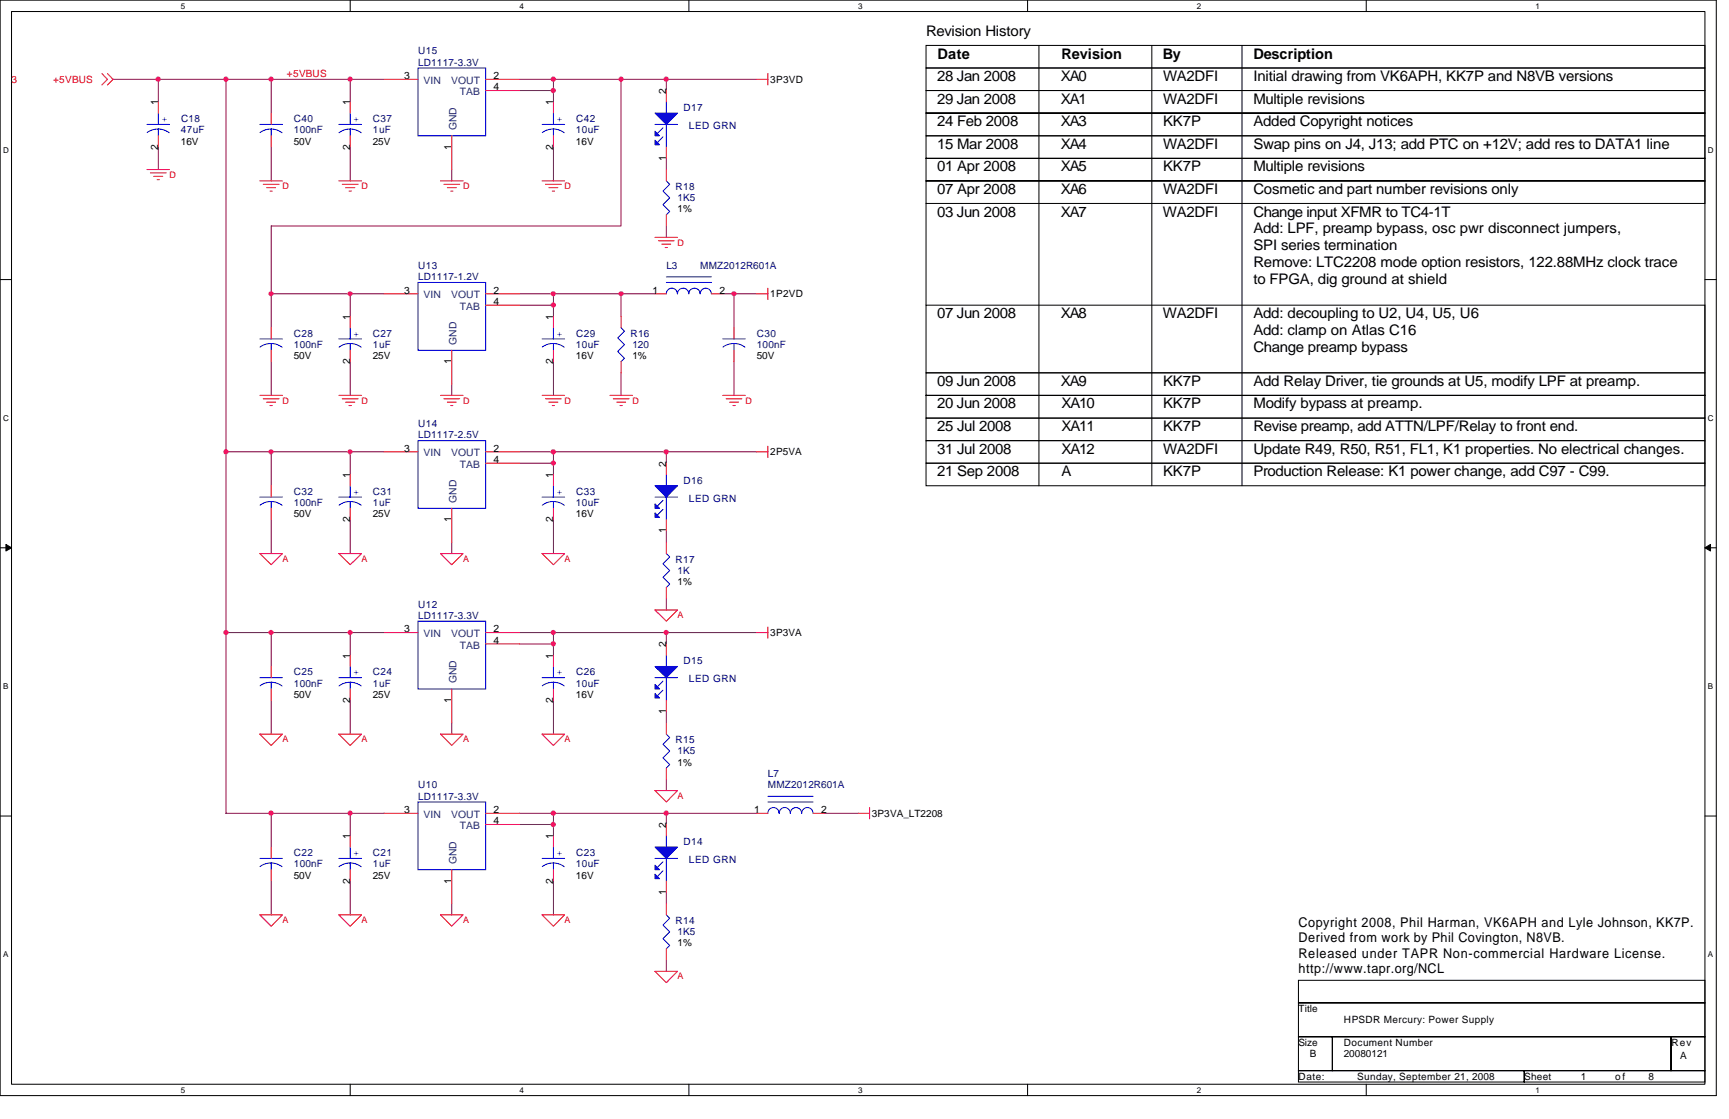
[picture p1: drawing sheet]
<svg xmlns="http://www.w3.org/2000/svg" width="432mm" height="279mm" viewBox="0 0 432 279" stroke-linecap="round" stroke-linejoin="round" font-family="sans-serif">
<path d="M0 0h428.6v273.6h-428.6zM2.9 2.9h422.9v267.8h-422.9z" fill="none" stroke="#000" stroke-width=".25"/>
<g fill="#fff">
<path d="M45.2 .4h1.1v2.2h-1.1z"/>
<path d="M45.2 271.1h1.1v2.2h-1.1z"/>
</g>
<path d="M87.5 0v2.9M87.5 270.7v2.9" fill="none" stroke="#000" stroke-width=".25"/>
<g fill="#fff">
<path d="M129.8 .4h1.1v2.2h-1.1z"/>
<path d="M129.8 271.1h1.1v2.2h-1.1z"/>
</g>
<path d="M172 0v2.9M172 270.7v2.9" fill="none" stroke="#000" stroke-width=".25"/>
<g fill="#fff">
<path d="M214.3 .4h1.1v2.2h-1.1z"/>
<path d="M214.3 271.1h1.1v2.2h-1.1z"/>
</g>
<path d="M256.6 0v2.9M256.6 270.7v2.9" fill="none" stroke="#000" stroke-width=".25"/>
<g fill="#fff">
<path d="M298.9 .4h1.1v2.2h-1.1z"/>
<path d="M298.9 271.1h1.1v2.2h-1.1z"/>
</g>
<path d="M341.2 0v2.9M341.2 270.7v2.9" fill="none" stroke="#000" stroke-width=".25"/>
<g fill="#fff">
<path d="M383.5 .4h1.1v2.2h-1.1z"/>
<path d="M383.5 271.1h1.1v2.2h-1.1z"/>
<path d="M.8 36.3h1.4v2.3h-1.4z"/>
<path d="M426.5 36.3h1.4v2.3h-1.4z"/>
<path d="M.8 103.3h1.4v2.2h-1.4z"/>
<path d="M426.5 103.3h1.4v2.2h-1.4z"/>
</g>
<path d="M0 69.8h2.9M425.8 69.8h2.8" fill="none" stroke="#000" stroke-width=".25"/>
<g fill="#fff">
<path d="M.8 170.2h1.3v2.3h-1.3z"/>
<path d="M426.5 170.2h1.3v2.3h-1.3z"/>
</g>
<path d="M0 136.8h2.9M425.8 136.8h2.8" fill="none" stroke="#000" stroke-width=".25"/>
<path d="M1.5 135.9l1.4 .9-1.4 .8zM425.8 136.8l1.4-.9v1.7z" fill="#000" stroke="#000" stroke-width=".25"/>
<g fill="#fff">
<path d="M.8 237.2h1.3v2.2h-1.3z"/>
<path d="M426.5 237.2h1.3v2.2h-1.3z"/>
</g>
<g fill="none" stroke="#000" stroke-width=".25">
<path d="M231.3 11.3h194.5v5.7h-194.5zM231.3 17h194.5v5.6h-194.5zM259.5 11.3v110M287.7 11.3v110M310.2 11.3v110M231.3 22.6h194.5v5.6h-194.5zM231.3 28.2h194.5v5.7h-194.5zM231.3 33.9h194.5v5.6h-194.5zM231.3 39.5h194.5v5.7h-194.5zM231.3 45.2h194.5v5.6h-194.5zM231.3 50.8v25.4M231.3 76.2h194.5v16.9h-194.5z"/>
<path d="M231.3 93.1h194.5v5.6h-194.5zM231.3 98.7h194.5v5.7h-194.5zM231.3 104.4h194.5v5.6h-194.5zM231.3 110h194.5v5.7h-194.5zM231.3 115.7h194.5v5.6h-194.5zM0 203.8h2.9M425.8 203.8h2.8M324.3 244.8h101.5v5.6h-101.5zM324.3 250.4h101.5v8.5h-101.5zM324.3 258.9h8.4v8.4h-8.4zM332.7 258.9h84.6v8.4h-84.6zM417.3 258.9h8.5v8.4h-8.5z"/>
<path d="M324.3 267.3h56.4v2.9h-56.4zM380.7 267.3h45.1v2.9h-45.1z"/>
</g>
<g fill="none" stroke="#800040" stroke-width=".25">
<path d="M28.2 19.8h39.5M39.5 19.8v5.6M56.4 19.8v183.3h11.3M87.5 19.8h-19.8v8.4M95.9 19.8h-8.4v5.6M129.8 19.8h8.4v2.8M138.2 19.8h50.8M155.1 19.8v36.6h-87.4v25.4M166.4 19.8v2.8M39.5 36.7v5.6M67.7 36.7v8.5M87.5 36.7v8.5"/>
<path d="M129.8 22.6h8.4v2.8M138.2 36.7v8.5M166.4 39.5v2.8M112.8 42.3v2.9M166.4 56.4v2.9M67.7 73.4h28.2M87.5 73.4v5.6M129.8 76.2h8.4v2.8M129.8 73.4h8.4v2.8M138.2 73.4h25.4M155.1 73.4v5.6M180.5 73.4h8.5"/>
<path d="M183.3 73.4v8.4M67.7 90.3v8.4M87.5 90.3v8.4M112.8 95.9v2.8M138.2 90.3v8.4M155.1 93.1v5.6M183.3 90.3v8.4M56.4 112.8h11.3M87.5 112.8h-19.8v8.5M95.9 112.8h-8.4v5.7M129.8 115.7h8.4v2.8M129.8 112.8h8.4v2.9"/>
<path d="M138.2 112.8h50.8M166.4 112.8v2.9M67.7 129.8v8.4M87.5 129.8v8.4M112.8 135.4v2.8M138.2 129.8v8.4M166.4 132.6v2.8M56.4 157.9h11.3M87.5 157.9h-19.8v8.5M95.9 157.9h-8.4v5.7M129.8 157.9h59.2M138.2 157.9v2.9"/>
<path d="M166.4 149.5v2.8M166.4 157.9v2.9M67.7 174.9v8.4M87.5 174.9v8.4M129.8 160.8h8.4v2.8M138.2 174.9v8.4M166.4 177.7v2.8M112.8 180.5v2.8M166.4 194.6v2.8M67.7 220v8.4M87.5 203.1h-19.8v8.4M87.5 220v8.4"/>
<path d="M95.9 203.1h-8.4v5.6M129.8 205.9h8.4v2.8M129.8 203.1h59.2M138.2 203.1v2.8M138.2 220v8.4M166.4 203.1v2.8M205.9 203.1h8.4M112.8 225.6v2.8M166.4 222.8v2.8M166.4 239.7v2.8"/>
</g>
<g fill="none" stroke="#f00" stroke-width=".25">
<path d="M25.4 18.4l1.4 1.4-1.4 1.4M26.8 18.4l1.4 1.4-1.4 1.4M95.9 19.8h8.5M121.3 19.8h8.5M189 19.8h2.8M191.8 18.4v2.8M39.5 25.4v2.8M39.5 33.9v2.8M67.7 28.2v2.9M67.7 33.9v2.8M87.5 25.4v2.8M87.5 33.9v2.8"/>
<path d="M112.8 33.9v8.4M121.3 22.6h8.5M138.2 25.4v2.8M138.2 33.9v2.8M166.4 22.6v2.8M166.4 36.7v2.8M36.7 42.3h5.6M37.5 43.2h4M38.4 44h2.2M39.2 44.9h.6M64.9 45.2h5.6M65.7 46h4"/>
<path d="M66.6 46.9h2.2M67.4 47.7h.6M84.6 45.2h5.7M85.5 46h4M86.3 46.9h2.3M87.2 47.7h.6M110 45.2h5.7M110.9 46h3.9M111.7 46.9h2.3M112.6 47.7h.5M135.4 45.2h5.6M136.2 46h4"/>
<path d="M137.1 46.9h2.2M137.9 47.7h.6M163.6 59.3h5.6M166.4 42.3v2.9M166.4 53.6v2.8M87.5 79v2.8M95.9 73.4h8.5M121.3 73.4h8.5M121.3 76.2h8.5M138.2 79v2.8M155.1 79v2.8M163.6 73.4h2.8"/>
<path d="M164.4 60.1h4M165.3 61h2.2M166.1 61.8h.6M177.7 73.4h2.8M189 73.4h2.8M191.8 72v2.8M64.9 98.7h5.6M65.7 99.6h4M67.7 81.8v2.8M67.7 87.5v2.8M84.6 98.7h5.7M85.5 99.6h4"/>
<path d="M87.5 87.5v2.8M110 98.7h5.7M110.9 99.6h3.9M112.8 87.5v8.4M135.4 98.7h5.6M136.2 99.6h4M138.2 87.5v2.8M152.3 98.7h5.6M153.2 99.6h3.9M155.1 90.3v2.8M180.5 98.7h5.6M181.4 99.6h3.9"/>
<path d="M183.3 81.8v2.8M183.3 87.5v2.8M66.6 100.4h2.2M67.4 101.3h.6M86.3 100.4h2.3M87.2 101.3h.6M87.5 118.5v2.8M95.9 112.8h8.5M111.7 100.4h2.3M112.6 101.3h.5M121.3 112.8h8.5M121.3 115.7h8.5"/>
<path d="M137.1 100.4h2.2M137.9 101.3h.6M138.2 118.5v2.8M154 100.4h2.3M154.9 101.3h.5M166.4 115.7v2.8M182.2 100.4h2.2M183 101.3h.6M189 112.8h2.8M191.8 111.4v2.9M64.9 138.2h5.6l-2.8 2.8zM67.7 121.3v2.8"/>
<path d="M67.7 126.9v2.9M84.6 138.2h5.7l-2.8 2.8zM87.5 126.9v2.9M110 138.2h5.7l-2.9 2.8zM112.8 126.9v8.5M135.4 138.2h5.6l-2.8 2.8zM138.2 126.9v2.9M166.4 129.8v2.8M166.4 135.4v2.8M95.9 157.9h8.5M121.3 157.9h8.5M163.6 152.3h5.6l-2.8 2.8z"/>
<path d="M166.4 146.7v2.8M189 157.9h2.8M191.8 156.5v2.8M67.7 166.4v2.8M67.7 172v2.9M87.5 163.6v2.8M87.5 172v2.9M112.8 172v8.5M121.3 160.8h8.5M138.2 163.6v2.8M138.2 172v2.9M166.4 160.8v2.8"/>
<path d="M166.4 174.9v2.8M64.9 183.3h5.6l-2.8 2.8zM84.6 183.3h5.7l-2.8 2.8zM110 183.3h5.7l-2.9 2.8zM135.4 183.3h5.6l-2.8 2.8zM163.6 197.4h5.6l-2.8 2.8zM166.4 180.5v2.8M166.4 191.8v2.8M67.7 211.5v2.8M67.7 217.2v2.8M87.5 208.7v2.8M87.5 217.2v2.8"/>
<path d="M95.9 203.1h8.5M112.8 217.2v8.4M121.3 203.1h8.5M121.3 205.9h8.5M138.2 208.7v2.8M138.2 217.2v2.8M166.4 205.9v2.8M166.4 220v2.8M189 203.1h2.8M203.1 203.1h2.8M214.3 203.1h2.9M217.2 201.6v2.9"/>
<path d="M64.9 228.4h5.6l-2.8 2.9zM84.6 228.4h5.7l-2.8 2.9zM110 228.4h5.7l-2.9 2.9zM135.4 228.4h5.6l-2.8 2.9zM166.4 225.6v2.8M166.4 236.9v2.8M163.6 242.5h5.6l-2.8 2.9z"/>
</g>
<g fill="none" stroke="#00f" stroke-width=".25">
<path d="M104.4 17h16.9v16.9h-16.9zM36.7 31.1h5.6M36.7 33.1l1.3-.7 1.5-.2 1.5 .3 1.2 .6M39.5 28.2v2.9M39.5 32.2v1.7M64.9 31.1h5.6M64.9 33.1l1.3-.7 1.5-.2 1.5 .3 1.2 .6M67.7 32.2v1.7M84.6 31.1h5.7M84.7 33.1l1.3-.7 1.4-.2 1.5 .3 1.3 .6M87.5 28.2v2.9M87.5 32.2v1.7"/>
<path d="M135.4 31.1h5.6M135.4 33.1l1.3-.7 1.5-.2 1.4 .3 1.3 .6M138.2 28.2v2.9M138.2 32.2v1.7M163.6 31.1h5.6M165.6 31.9l-1.4 1.4M165.6 34.2l-1.4 1.4M166.4 25.4v2.8M166.4 31.1v5.6M166.4 45.2l.9 .8-1.7 1.7 1.7 1.7-1.7 1.7 1.7 1.7-.9 .8M104.4 70.5h16.9v17h-16.9zM166.4 73.4a1.38 1.38 0 0 1 1.4-1.4 1.38 1.38 0 0 1 1.4 1.4"/>
<path d="M166.4 69.1h11.3M166.4 70.5h11.3M169.2 73.4a1.4 1.4 0 0 1 1.4-1.4 1.4 1.4 0 0 1 1.4 1.4M172 73.4a1.4 1.4 0 0 1 1.4-1.4 1.4 1.4 0 0 1 1.4 1.4M174.9 73.4a1.38 1.38 0 0 1 1.4-1.4 1.38 1.38 0 0 1 1.3 1.4M64.9 84.6h5.6M64.9 86.7l1.3-.7 1.5-.2 1.5 .2 1.2 .7M67.7 85.8v1.7M84.6 84.6h5.7M84.7 86.7l1.3-.7 1.4-.2 1.5 .2 1.3 .7M87.5 81.8v2.8M87.5 85.8v1.7"/>
<path d="M135.4 84.6h5.6M135.4 86.7l1.3-.7 1.5-.2 1.4 .2 1.3 .7M138.2 81.8v2.8M138.2 85.8v1.7M155.1 81.8l.9 .9-1.7 1.7 1.7 1.7-1.7 1.7 1.7 1.7-.9 .8M180.5 84.6h5.6M180.6 86.7a4.6 4.6 0 0 1 5.5 0M183.3 85.8v1.7M104.4 110h16.9v16.9h-16.9zM166.4 118.5v2.8M64.9 124.1h5.6M64.9 126.2l1.3-.8 1.5-.2 1.5 .3 1.2 .7"/>
<path d="M67.7 125.2v1.7M84.6 124.1h5.7M84.7 126.2l1.3-.8 1.4-.2 1.5 .3 1.3 .7M87.5 121.3v2.8M87.5 125.2v1.7M135.4 124.1h5.6M135.4 126.2l1.3-.8 1.5-.2 1.4 .3 1.3 .7M138.2 121.3v2.8M138.2 125.2v1.7M163.6 124.1h5.6M165.6 125l-1.4 1.4M165.6 127.2l-1.4 1.4"/>
<path d="M166.4 138.2l.9 .9-1.7 1.7 1.7 1.7-1.7 1.6 1.7 1.7-.9 .9M166.4 124.1v5.7M104.4 155.1h16.9v16.9h-16.9zM64.9 169.2h5.6M64.9 171.2l1.3-.6 1.5-.3 1.5 .3 1.2 .7M67.7 170.3v1.7M84.6 169.2h5.7M84.7 171.3l1.3-.7 1.4-.3 1.5 .3 1.3 .7M87.5 166.4v2.8M87.5 170.3v1.7M135.4 169.2h5.6M135.4 171.2l1.3-.6 1.5-.3 1.4 .3 1.3 .7"/>
<path d="M138.2 166.4v2.8M138.2 170.3v1.7M163.6 169.2h5.6M165.6 170.1l-1.4 1.4M165.6 172.3l-1.4 1.4M166.4 163.6v2.8M166.4 169.2v5.7M166.4 183.3l.9 .8-1.7 1.7 1.7 1.7-1.7 1.7 1.7 1.7-.9 .9M191.8 198.8h11.3M64.9 214.3h5.6M64.9 216.4l1.3-.7 1.5-.2 1.5 .2 1.2 .7M67.7 215.5v1.7"/>
<path d="M84.6 214.3h5.7M84.7 216.4l1.3-.7 1.4-.2 1.5 .2 1.3 .7M87.5 211.5v2.8M87.5 215.5v1.7M104.4 200.2h16.9v17h-16.9zM135.4 214.3h5.6M135.4 216.4l1.3-.7 1.5-.2 1.4 .2 1.3 .7M138.2 211.5v2.8M138.2 215.5v1.7M163.6 214.3h5.6M165.6 215.2l-1.4 1.4M165.6 217.4l-1.4 1.5"/>
<path d="M166.4 208.7v2.8M166.4 214.3v5.7M191.8 203.1a1.4 1.4 0 0 1 1.4-1.5 1.4 1.4 0 0 1 1.4 1.5M191.8 200.2h11.3M194.6 203.1a1.38 1.38 0 0 1 1.4-1.5 1.38 1.38 0 0 1 1.4 1.5M197.4 203.1a1.4 1.4 0 0 1 1.4-1.5 1.4 1.4 0 0 1 1.4 1.5M200.2 203.1a1.4 1.4 0 0 1 1.4-1.5 1.4 1.4 0 0 1 1.4 1.5M166.4 228.4l.9 .9-1.7 1.7 1.7 1.7-1.7 1.7 1.7 1.7-.9 .8"/>
</g>
<g fill="#00f" stroke="#00f" stroke-width=".25">
<path d="M163.6 121.3h5.6l-2.8 2.8z" fill-rule="evenodd"/>
<path d="M163.6 125.8l1.1 1.1h-1.1z" fill-rule="evenodd"/>
<path d="M163.6 128.1l1.1 1.1h-1.1z" fill-rule="evenodd"/>
<path d="M163.6 166.4h5.6l-2.8 2.8z" fill-rule="evenodd"/>
<path d="M163.6 170.9l1.1 1.1h-1.1z" fill-rule="evenodd"/>
<path d="M163.6 173.2l1.1 1.1h-1.1z" fill-rule="evenodd"/>
<path d="M163.6 211.5h5.6l-2.8 2.8z" fill-rule="evenodd"/>
<path d="M163.6 216l1.1 1.2h-1.1z" fill-rule="evenodd"/>
<path d="M163.6 218.3l1.1 1.1h-1.1z" fill-rule="evenodd"/>
<path d="M163.6 28.2h5.6l-2.8 2.9z" fill-rule="evenodd"/>
<path d="M163.6 32.8l1.1 1.1h-1.1z" fill-rule="evenodd"/>
<path d="M163.6 35l1.1 1.2h-1.1z" fill-rule="evenodd"/>
</g>
<g fill="#f0f" stroke="#f0f" stroke-width=".25">
<circle cx="138.2" cy="73.3" r=".55"/>
<circle cx="138.2" cy="76.2" r=".56"/>
<circle cx="87.4" cy="73.3" r=".54"/>
<circle cx="67.7" cy="73.3" r=".55"/>
<circle cx="87.4" cy="19.8" r=".55"/>
<circle cx="67.7" cy="19.8" r=".56"/>
<circle cx="87.4" cy="157.9" r=".54"/>
<circle cx="67.7" cy="157.9" r=".55"/>
<circle cx="138.2" cy="19.8" r=".56"/>
<circle cx="138.2" cy="22.6" r=".56"/>
<circle cx="138.2" cy="160.7" r=".56"/>
<circle cx="138.2" cy="157.9" r=".55"/>
<circle cx="138.2" cy="112.8" r=".56"/>
<circle cx="138.2" cy="115.6" r=".55"/>
<circle cx="138.2" cy="203" r=".56"/>
<circle cx="138.2" cy="205.9" r=".56"/>
<circle cx="87.4" cy="112.8" r=".55"/>
<circle cx="87.4" cy="203" r=".55"/>
<circle cx="67.7" cy="203" r=".56"/>
<circle cx="166.4" cy="157.9" r=".55"/>
<circle cx="67.7" cy="112.8" r=".56"/>
<circle cx="56.4" cy="19.8" r=".56"/>
<circle cx="56.4" cy="112.8" r=".56"/>
<circle cx="56.4" cy="157.9" r=".55"/>
<circle cx="166.4" cy="19.8" r=".56"/>
<circle cx="166.4" cy="112.8" r=".56"/>
<circle cx="166.4" cy="203" r=".56"/>
<circle cx="155.1" cy="19.8" r=".56"/>
<circle cx="155.1" cy="73.3" r=".55"/>
<circle cx="183.3" cy="73.3" r=".55"/>
<circle cx="39.5" cy="19.8" r=".56"/>
</g>
<g font-size="3.6">
<text x="231.3" y="9">Revision History</text>
<text x="234.1" y="14.7">Date</text>
<text x="265.1" y="14.7">Revision</text>
<text x="290.4" y="14.7">By</text>
<text x="313" y="14.7">Description</text>
<text x="234" y="20.2">28 Jan 2008</text>
<text x="265" y="20.2">XA0</text>
<text x="290.4" y="20.2">WA2DFI</text>
<text x="313" y="20.2">Initial drawing from VK6APH, KK7P and N8VB versions</text>
<text x="234" y="25.9">29 Jan 2008</text>
<text x="265" y="25.9">XA1</text>
<text x="290.4" y="25.9">WA2DFI</text>
<text x="313" y="25.9">Multiple revisions</text>
<text x="234.1" y="31.5">24 Feb 2008</text>
<text x="265" y="31.5">XA3</text>
<text x="290.4" y="31.5">KK7P</text>
<text x="313" y="31.5">Added Copyright notices</text>
<text x="234.1" y="37.2">15 Mar 2008</text>
<text x="265" y="37.2">XA4</text>
<text x="290.4" y="37.2">WA2DFI</text>
<text x="313" y="37.2">Swap pins on J4, J13; add PTC on +12V; add res to DATA1 line</text>
<text x="234.1" y="42.8">01 Apr 2008</text>
<text x="265" y="42.8">XA5</text>
<text x="290.4" y="42.8">KK7P</text>
<text x="313" y="42.8">Multiple revisions</text>
<text x="234.1" y="48.4">07 Apr 2008</text>
<text x="265" y="48.4">XA6</text>
<text x="290.5" y="48.4">WA2DFI</text>
<text x="313" y="48.4">Cosmetic and part number revisions only</text>
<text x="234" y="54.1">03 Jun 2008</text>
<text x="265" y="54.1">XA7</text>
<text x="290.4" y="54.1">WA2DFI</text>
<text x="313" y="54.1">Change input XFMR to TC4-1T</text>
<text x="313" y="58.3">Add: LPF, preamp bypass, osc pwr disconnect jumpers,</text>
<text x="313" y="62.4">SPI series termination</text>
<text x="313" y="66.6">Remove: LTC2208 mode option resistors, 122.88MHz clock trace</text>
<text x="313" y="70.8">to FPGA, dig ground at shield</text>
<text x="234" y="79.5">07 Jun 2008</text>
<text x="265" y="79.5">XA8</text>
<text x="290.4" y="79.5">WA2DFI</text>
<text x="313" y="79.5">Add: decoupling to U2, U4, U5, U6</text>
<text x="313" y="83.7">Add: clamp on Atlas C16</text>
<text x="313" y="87.8">Change preamp bypass</text>
<text x="234" y="96.4">09 Jun 2008</text>
<text x="234" y="102">20 Jun 2008</text>
<text x="265" y="96.4">XA9</text>
<text x="265.1" y="102">XA10</text>
<text x="290.4" y="96.4">KK7P</text>
<text x="290.4" y="102">KK7P</text>
<text x="313" y="96.4">Add Relay Driver, tie grounds at U5, modify LPF at preamp.</text>
<text x="313" y="102">Modify bypass at preamp.</text>
<text x="234.1" y="107.7">25 Jul 2008</text>
<text x="265.1" y="107.7">XA11</text>
<text x="290.4" y="107.7">KK7P</text>
<text x="313" y="107.7">Revise preamp, add ATTN/LPF/Relay to front end.</text>
<text x="234.1" y="113.3">31 Jul 2008</text>
<text x="265.1" y="113.3">XA12</text>
<text x="290.4" y="113.3">WA2DFI</text>
<text x="313" y="113.3">Update R49, R50, R51, FL1, K1 properties. No electrical changes.</text>
<text x="234.1" y="118.9">21 Sep 2008</text>
<text x="265.1" y="118.9">A</text>
<text x="290.4" y="118.9">KK7P</text>
<text x="313" y="118.9">Production Release: K1 power change, add C97 - C99.</text>
</g>
<g font-size="3.3">
<text x="324.3" y="231.4">Copyright 2008, Phil Harman, VK6APH and Lyle Johnson, KK7P.</text>
<text x="324.3" y="235.3">Derived from work by Phil Covington, N8VB.</text>
<text x="324.3" y="239.1">Released under TAPR Non-commercial Hardware License.</text>
<text x="324.3" y="243">http://www.tapr.org/NCL</text>
</g>
<g font-size="2.5" fill="#000080">
<text x="104.4" y="16.4">LD1117-3.3V</text>
<text x="104.4" y="13.6">U15</text>
<text x="170.7" y="27.7">D17</text>
<text x="45.2" y="33.3">47uF</text>
<text x="45.2" y="30.5">C18</text>
<text x="73.4" y="33.3">100nF</text>
<text x="73.4" y="30.5">C40</text>
<text x="93.1" y="33.3">1uF</text>
<text x="93.1" y="30.5">C37</text>
<text x="143.8" y="33.3">10uF</text>
<text x="143.9" y="30.5">C42</text>
<text x="172" y="32.2">LED GRN</text>
<text x="168.7" y="47.4">R18</text>
<text x="169.2" y="50.2">1K5</text>
<text x="104.4" y="70">LD1117-1.2V</text>
<text x="104.4" y="67.1">U13</text>
<text x="166.4" y="67.1">L3</text>
<text x="174.9" y="67.1">MMZ2012R601A</text>
<text x="73.4" y="86.9">100nF</text>
<text x="73.4" y="84.1">C28</text>
<text x="93.1" y="86.9">1uF</text>
<text x="93.1" y="84.1">C27</text>
<text x="143.8" y="86.9">10uF</text>
<text x="143.9" y="84.1">C29</text>
<text x="157.4" y="84.1">R16</text>
<text x="157.9" y="86.9">120</text>
<text x="189" y="86.9">100nF</text>
<text x="189" y="84.1">C30</text>
<text x="104.4" y="106.6">U14</text>
<text x="104.4" y="109.4">LD1117-2.5V</text>
<text x="73.4" y="123.5">C32</text>
<text x="93.1" y="123.5">C31</text>
<text x="143.9" y="123.5">C33</text>
<text x="170.7" y="120.7">D16</text>
<text x="172" y="125.2">LED GRN</text>
<text x="73.4" y="126.4">100nF</text>
<text x="93.1" y="126.4">1uF</text>
<text x="143.8" y="126.4">10uF</text>
<text x="168.7" y="140.5">R17</text>
<text x="169.2" y="143.3">1K</text>
<text x="104.4" y="154.6">LD1117-3.3V</text>
<text x="104.4" y="151.7">U12</text>
<text x="170.7" y="165.8">D15</text>
<text x="73.4" y="171.4">100nF</text>
<text x="73.4" y="168.7">C25</text>
<text x="93.1" y="171.4">1uF</text>
<text x="93.1" y="168.7">C24</text>
<text x="143.8" y="171.4">10uF</text>
<text x="143.9" y="168.7">C26</text>
<text x="172" y="170.3">LED GRN</text>
<text x="168.7" y="185.5">R15</text>
<text x="169.2" y="188.4">1K5</text>
<text x="104.4" y="196.8">U10</text>
<text x="191.8" y="194">L7</text>
<text x="191.8" y="196.9">MMZ2012R601A</text>
<text x="104.4" y="199.6">LD1117-3.3V</text>
<text x="73.4" y="213.7">C22</text>
<text x="93.1" y="213.7">C21</text>
<text x="143.9" y="213.7">C23</text>
<text x="170.7" y="210.9">D14</text>
<text x="172" y="215.4">LED GRN</text>
<text x="73.4" y="216.6">100nF</text>
<text x="93.1" y="216.6">1uF</text>
<text x="143.8" y="216.6">10uF</text>
<text x="168.7" y="230.7">R14</text>
<text x="169.2" y="233.5">1K5</text>
</g>
<g font-size="2.5" fill="#f00">
<text x="2.9" y="20.6">3</text>
<text x="13.3" y="20.6">+5VBUS</text>
<text x="71.7" y="19.3">+5VBUS</text>
</g>
<g font-size="2.5">
<text x="101" y="19.8">3</text>
<text x="123.3" y="22.6">4</text>
<text x="123.3" y="19.8">2</text>
<text x="166.4" y="23.5" transform="rotate(-90 166.4 23.5)">2</text>
<text x="192.4" y="20.6">3P3VD</text>
<text x="39.5" y="26.2" transform="rotate(-90 39.5 26.2)">1</text>
<text x="87.4" y="26.2" transform="rotate(-90 87.4 26.2)">1</text>
<text x="138.2" y="26.2" transform="rotate(-90 138.2 26.2)">1</text>
<text x="39.5" y="37.3" transform="rotate(-90 39.5 37.3)">2</text>
<text x="45.2" y="36.2">16V</text>
<text x="73.4" y="36.2">50V</text>
<text x="87.4" y="37.3" transform="rotate(-90 87.4 37.3)">2</text>
<text x="93.1" y="36.2">25V</text>
<text x="112.8" y="37.3" transform="rotate(-90 112.8 37.3)">1</text>
<text x="138.2" y="37.3" transform="rotate(-90 138.2 37.3)">2</text>
<text x="143.8" y="36.2">16V</text>
<text x="166.4" y="40.1" transform="rotate(-90 166.4 40.1)">1</text>
<text x="169.2" y="53">1%</text>
<text x="101" y="73.3">3</text>
<text x="123.3" y="76.2">4</text>
<text x="123.3" y="73.3">2</text>
<text x="163" y="73.3">1</text>
<text x="179.7" y="73.3">2</text>
<text x="192.4" y="74.2">1P2VD</text>
<text x="87.4" y="79.8" transform="rotate(-90 87.4 79.8)">1</text>
<text x="138.2" y="79.8" transform="rotate(-90 138.2 79.8)">1</text>
<text x="73.4" y="89.7">50V</text>
<text x="93.1" y="89.7">25V</text>
<text x="143.8" y="89.7">16V</text>
<text x="157.9" y="89.7">1%</text>
<text x="189" y="89.7">50V</text>
<text x="87.4" y="90.9" transform="rotate(-90 87.4 90.9)">2</text>
<text x="112.8" y="90.9" transform="rotate(-90 112.8 90.9)">1</text>
<text x="138.2" y="90.9" transform="rotate(-90 138.2 90.9)">2</text>
<text x="101" y="112.8">3</text>
<text x="123.3" y="112.8">2</text>
<text x="192.4" y="113.7">2P5VA</text>
<text x="87.4" y="119.3" transform="rotate(-90 87.4 119.3)">1</text>
<text x="123.3" y="115.6">4</text>
<text x="138.2" y="119.3" transform="rotate(-90 138.2 119.3)">1</text>
<text x="166.4" y="116.5" transform="rotate(-90 166.4 116.5)">2</text>
<text x="73.4" y="129.2">50V</text>
<text x="87.4" y="130.3" transform="rotate(-90 87.4 130.3)">2</text>
<text x="93.1" y="129.2">25V</text>
<text x="112.8" y="130.3" transform="rotate(-90 112.8 130.3)">1</text>
<text x="138.2" y="130.3" transform="rotate(-90 138.2 130.3)">2</text>
<text x="143.8" y="129.2">16V</text>
<text x="166.4" y="133.2" transform="rotate(-90 166.4 133.2)">1</text>
<text x="169.2" y="146.1">1%</text>
<text x="101" y="157.9">3</text>
<text x="123.3" y="160.7">4</text>
<text x="123.3" y="157.9">2</text>
<text x="166.4" y="161.6" transform="rotate(-90 166.4 161.6)">2</text>
<text x="192.4" y="158.8">3P3VA</text>
<text x="87.4" y="164.4" transform="rotate(-90 87.4 164.4)">1</text>
<text x="138.2" y="164.4" transform="rotate(-90 138.2 164.4)">1</text>
<text x="73.4" y="174.3">50V</text>
<text x="87.4" y="175.5" transform="rotate(-90 87.4 175.5)">2</text>
<text x="93.1" y="174.3">25V</text>
<text x="112.8" y="175.5" transform="rotate(-90 112.8 175.5)">1</text>
<text x="138.2" y="175.5" transform="rotate(-90 138.2 175.5)">2</text>
<text x="143.8" y="174.3">16V</text>
<text x="166.4" y="178.3" transform="rotate(-90 166.4 178.3)">1</text>
<text x="169.2" y="191.2">1%</text>
<text x="101" y="203">3</text>
<text x="123.3" y="203">2</text>
<text x="188.3" y="203">1</text>
<text x="205.1" y="203">2</text>
<text x="217.7" y="203.9">3P3VA_LT2208</text>
<text x="87.4" y="209.5" transform="rotate(-90 87.4 209.5)">1</text>
<text x="123.3" y="205.8">4</text>
<text x="138.2" y="209.5" transform="rotate(-90 138.2 209.5)">1</text>
<text x="166.4" y="206.7" transform="rotate(-90 166.4 206.7)">2</text>
<text x="73.4" y="219.4">50V</text>
<text x="87.4" y="220.6" transform="rotate(-90 87.4 220.6)">2</text>
<text x="93.1" y="219.4">25V</text>
<text x="112.8" y="220.6" transform="rotate(-90 112.8 220.6)">1</text>
<text x="138.2" y="220.6" transform="rotate(-90 138.2 220.6)">2</text>
<text x="143.8" y="219.4">16V</text>
<text x="166.4" y="223.4" transform="rotate(-90 166.4 223.4)">1</text>
<text x="169.2" y="236.3">1%</text>
<text x="324.3" y="252.6">Title</text>
<text x="335.6" y="255.5">HPSDR Mercury: Power Supply</text>
<text x="324.3" y="261.1">Size</text>
<text x="327.1" y="263.9">B</text>
<text x="335.6" y="261.1">Document Number</text>
<text x="335.6" y="263.9">20080121</text>
<text x="417.4" y="261.1">Rev</text>
<text x="324.3" y="269.6">Date:</text>
<text x="339" y="269.6">Sunday, September 21, 2008</text>
<text x="380.7" y="269.6">Sheet</text>
<text x="394.8" y="269.6">1</text>
<text x="403.4" y="269.6">of</text>
<text x="411.7" y="269.6">8</text>
<text x="419.6" y="264.5">A</text>
</g>
<g font-size="2.5" fill="#004080">
<text x="105.8" y="21">VIN</text>
<text x="112.7" y="21">VOUT</text>
<text x="114.9" y="23.7">TAB</text>
<text x="114" y="32.5" transform="rotate(-90 114 32.5)">GND</text>
<text x="105.8" y="74.5">VIN</text>
<text x="112.7" y="74.5">VOUT</text>
<text x="114.9" y="77.3">TAB</text>
<text x="114" y="86.1" transform="rotate(-90 114 86.1)">GND</text>
<text x="105.8" y="114">VIN</text>
<text x="112.7" y="114">VOUT</text>
<text x="114.9" y="116.8">TAB</text>
<text x="114" y="125.5" transform="rotate(-90 114 125.5)">GND</text>
<text x="105.8" y="159.1">VIN</text>
<text x="112.7" y="159.1">VOUT</text>
<text x="114.9" y="161.9">TAB</text>
<text x="114" y="170.6" transform="rotate(-90 114 170.6)">GND</text>
<text x="105.8" y="204.2">VIN</text>
<text x="112.7" y="204.2">VOUT</text>
<text x="114.9" y="207">TAB</text>
<text x="114" y="215.8" transform="rotate(-90 114 215.8)">GND</text>
</g>
<g font-size="2.5" fill="#00f">
<text x="40.4" y="30.5">+</text>
<text x="88.3" y="30.5">+</text>
<text x="139.1" y="30.5">+</text>
<text x="88.3" y="84.1">+</text>
<text x="139.1" y="84.1">+</text>
<text x="88.3" y="123.6">+</text>
<text x="139.1" y="123.6">+</text>
<text x="88.3" y="168.7">+</text>
<text x="139.1" y="168.7">+</text>
<text x="88.3" y="213.8">+</text>
<text x="139.1" y="213.8">+</text>
</g>
<g font-size="2.2" fill="#f00">
<text x="42.3" y="44.4">D</text>
<text x="70.5" y="47.2">D</text>
<text x="90.3" y="47.2">D</text>
<text x="115.7" y="47.2">D</text>
<text x="141" y="47.2">D</text>
<text x="169.2" y="61.3">D</text>
<text x="70.5" y="100.8">D</text>
<text x="90.3" y="100.8">D</text>
<text x="115.7" y="100.8">D</text>
<text x="141" y="100.8">D</text>
<text x="157.9" y="100.8">D</text>
<text x="186.1" y="100.8">D</text>
<text x="70.5" y="140.3">A</text>
<text x="90.3" y="140.3">A</text>
<text x="115.7" y="140.3">A</text>
<text x="141" y="140.3">A</text>
<text x="169.2" y="154.3">A</text>
<text x="70.5" y="185.3">A</text>
<text x="90.3" y="185.3">A</text>
<text x="115.7" y="185.3">A</text>
<text x="141" y="185.3">A</text>
<text x="169.2" y="199.4">A</text>
<text x="70.5" y="230.5">A</text>
<text x="90.3" y="230.5">A</text>
<text x="115.7" y="230.5">A</text>
<text x="141" y="230.5">A</text>
<text x="169.2" y="244.6">A</text>
</g>
<g font-size="2">
<text x="45.2" y="2.2">5</text>
<text x="129.8" y="2.2">4</text>
<text x="214.3" y="2.2">3</text>
<text x="298.9" y="2.2">2</text>
<text x="383.5" y="2.2">1</text>
<text x=".8" y="38.1">D</text>
<text x="426.5" y="38.1">D</text>
<text x=".8" y="105.1">C</text>
<text x="426.5" y="105.1">C</text>
<text x=".8" y="172">B</text>
<text x="426.5" y="172">B</text>
<text x=".8" y="239">A</text>
<text x="426.5" y="239">A</text>
<text x="45.2" y="272.9">5</text>
<text x="129.8" y="272.9">4</text>
<text x="214.3" y="272.9">3</text>
<text x="298.9" y="272.9">2</text>
<text x="383.5" y="272.9">1</text>
</g>
</svg>
